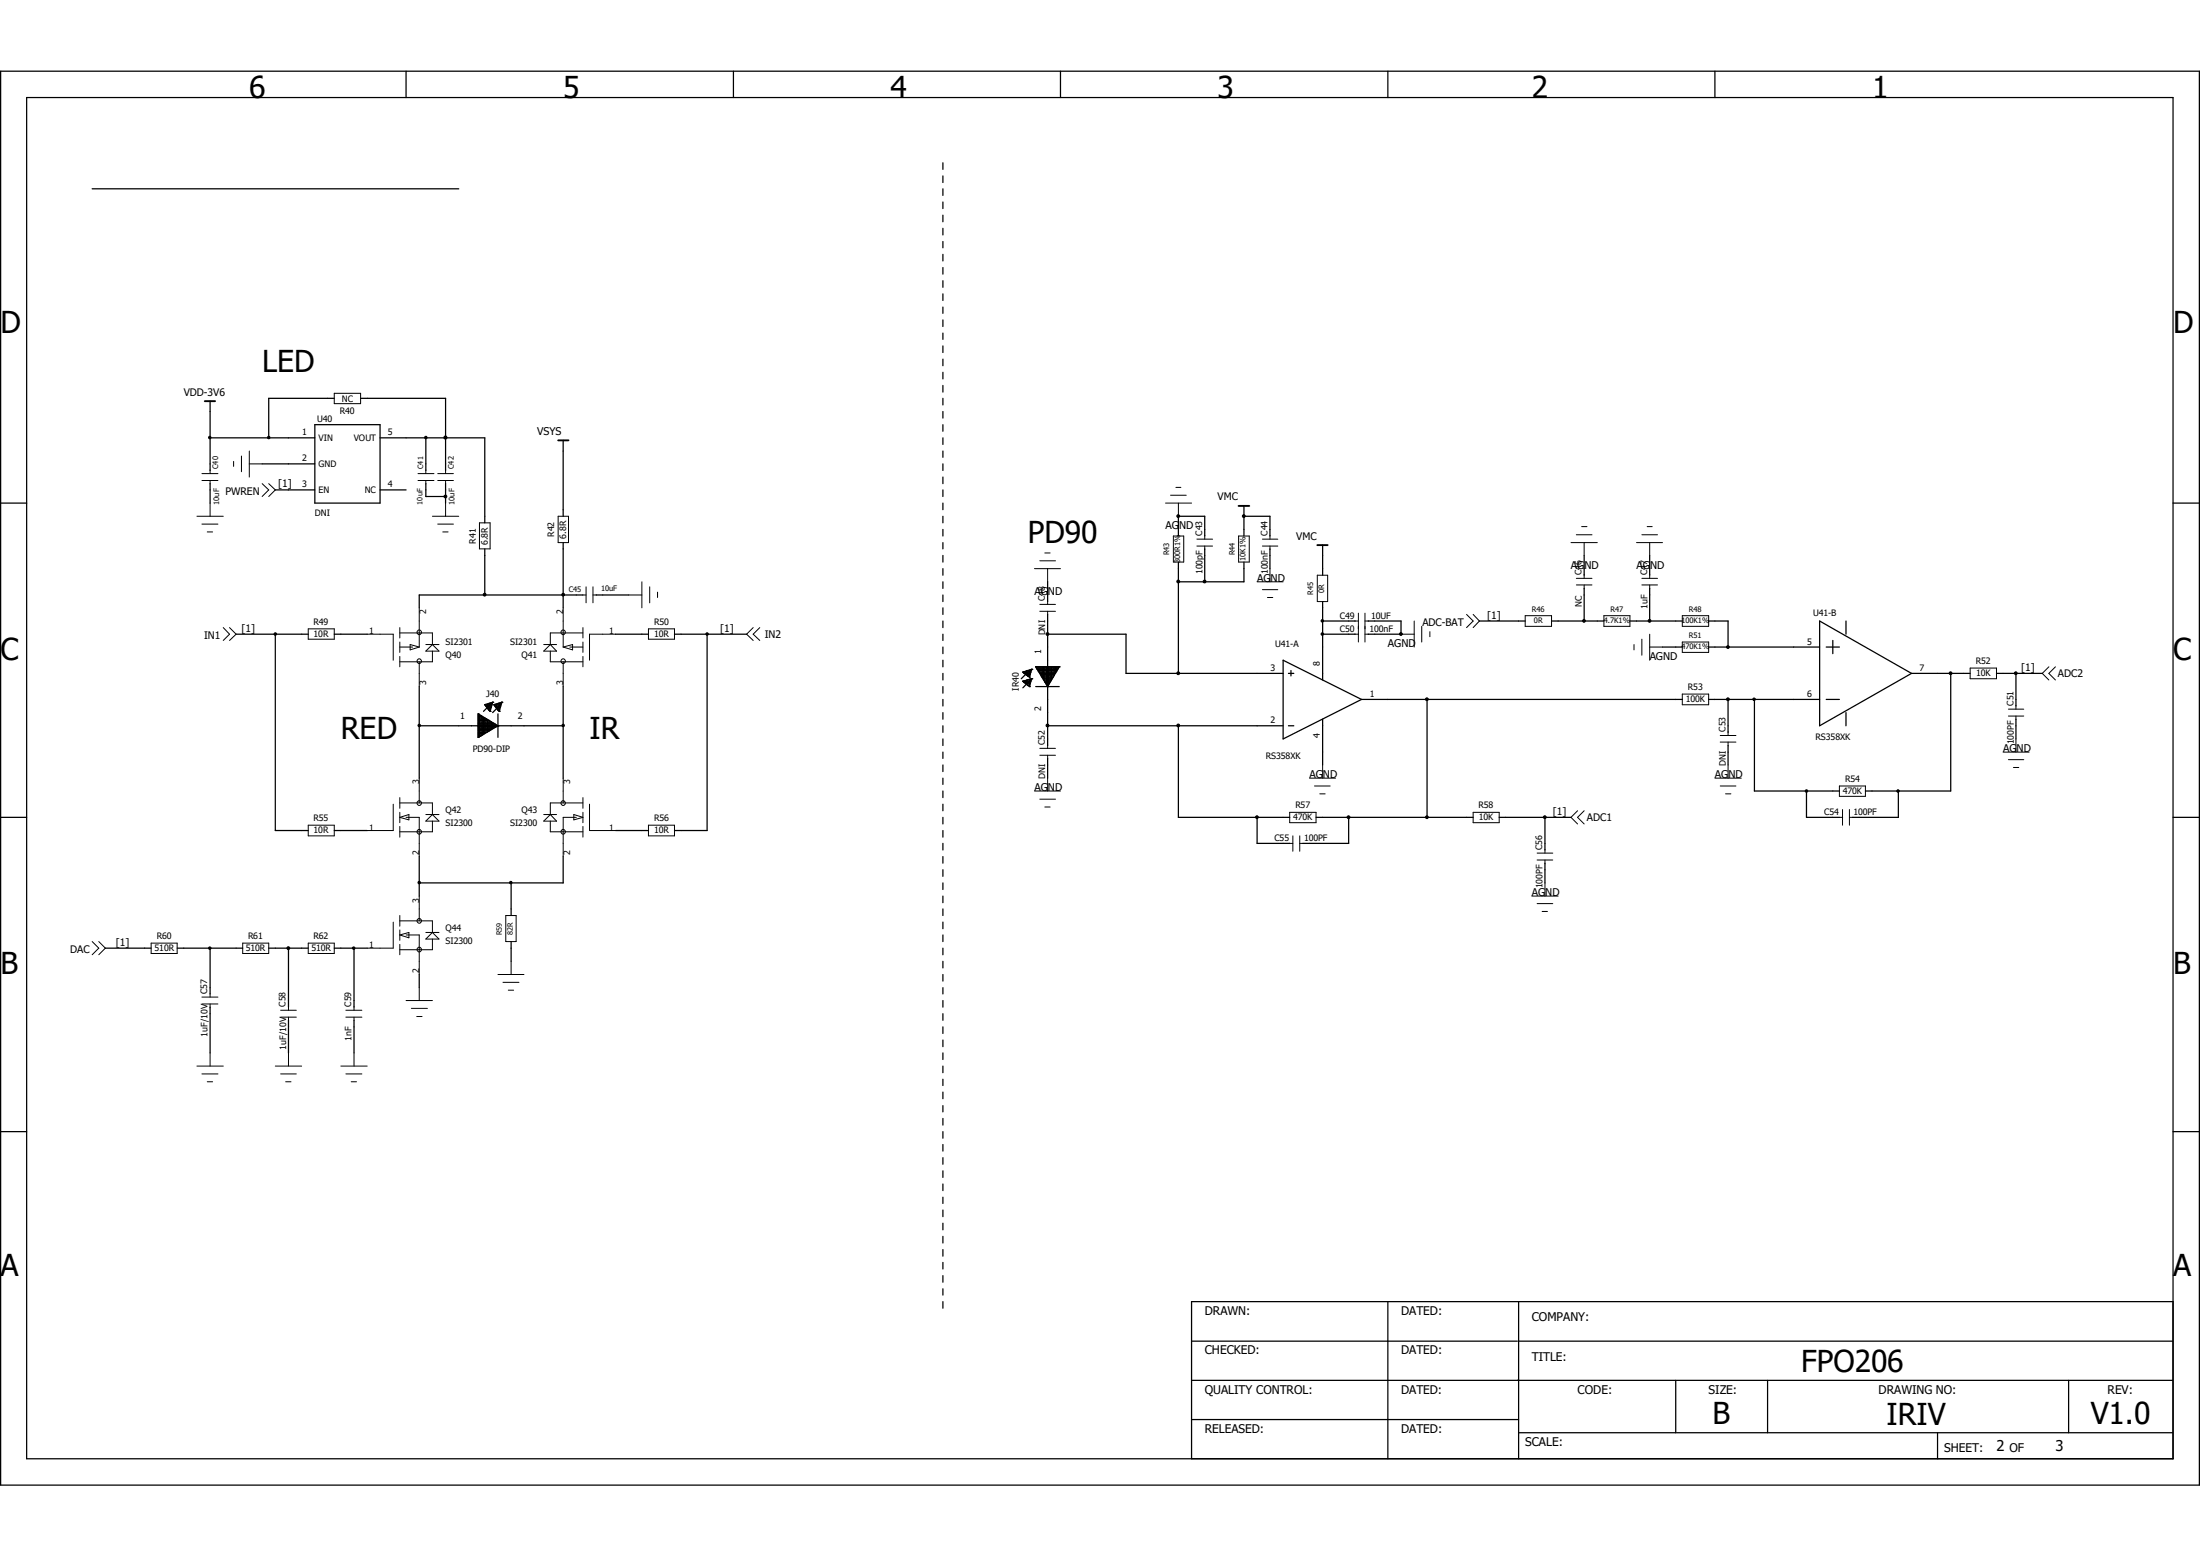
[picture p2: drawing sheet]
<svg xmlns="http://www.w3.org/2000/svg" width="297mm" height="210mm" viewBox="0 0 297 210" stroke-linecap="round" stroke-linejoin="round" font-family="sans-serif">
<g fill="none" stroke="#000" stroke-width=".17">
<path d="M.1 9.6h296.8v190.8h-296.8zM3.6 13.2h289.8v183.7h-289.8zM54.8 9.6v3.6M99 9.6v3.6M143.2 9.6v3.6M187.4 9.6v3.6M231.5 9.6v3.6M12.4 25.5h49.5M127.3 22v.9M127.3 23.7v.9M127.3 25.5v.9M127.3 27.3v.9"/>
<path d="M127.3 29v.9M127.3 30.8v.9M127.3 32.6v.8M127.3 34.3v.9M127.3 36.1v.9M127.3 37.9v.9M127.3 39.7v.9M28.4 59.1h14.1M28.4 54.1v9.4M42.5 57.3h8.8v10.6h-8.8zM45.1 53.8h-8.8v5.3M48.7 53.8h11.5v9.7"/>
<path d="M51.3 59.1h14.1v11.5M57.5 59.1v4.4M60.2 59.1h.1M76 59.4v10.3M127.3 41.4v.9M127.3 43.2v.9M127.3 45v.8M127.3 46.7v.9M127.3 48.5v.9M127.3 50.2v.9M127.3 52v.9M127.3 53.8v.9"/>
<path d="M127.3 55.5v.9M127.3 57.3v.9M127.3 59.1v.9M.1 67.9h3.5M28.4 65.3v2.6M35.4 62.6h7.1M37.2 66.1h5.3M51.3 66.1h3.5M57.5 65.3v1.7h2.7M60.2 65.3v2.6M65.4 74.1v6.2M76 73.2v8.8"/>
<path d="M127.3 60.9v.8M127.3 62.6v.9M127.3 64.4v.9M127.3 66.1v.9M127.3 67.9v.9M127.3 69.7v.9M127.3 71.5v.8M127.3 73.2v.9M127.3 75v.9M127.3 76.8v.8M127.3 78.5v.9M141.4 78.5v2.7"/>
<path d="M159.1 69.7h.1M159.1 69.7v2.6M159.1 75.9v15M159.1 69.7h3.5v2.6M162.6 74.1v4.4M167.9 69.7h.1M167.9 68.3v4M167.9 75.9v2.6h-8.8M167.9 69.7h3.5v2.6M171.4 74.1v2.7M178.6 73.6v4M213.9 75v2.6"/>
<path d="M213.9 79.4v4.4M222.7 75v2.6M222.7 79.4v4.4M293.4 67.9h3.5M31.9 85.6h9.7M37.2 85.6v26.5h4.4M45.1 85.6h4.5M56.6 98h19.4M56.6 92.7v12.3M64.6 99.5h.1M64.6 96.4h.1M64.6 96.9h.8v2.1h-.8"/>
<path d="M64.6 96.4v3.1M64.6 99.4h.3M64.6 99.2h.6M64.6 98.8h1.1M64.6 98.6h1.4M64.6 97.5h1.7v1h-1.7M64.6 98.3h2M64.6 98.1h2.3M64.6 96.4l2.6 1.6M64.6 97.7h2.3M64.6 97.6h2M64.6 97.2h1.4"/>
<path d="M64.6 97.1h1.1M64.6 96.7h.5M64.6 96.6h.3M64.7 96.5v2.9M64.9 96.6v2.8M65.1 96.7v2.5M65.3 96.8v2.3M65.4 95.1h.1M65.4 95.1l.6 .7M65.4 95.1h1.1M65.6 95.3h.8M65.6 95v.4"/>
<path d="M65.6 97v1.9M65.8 95v.6M65.8 97.1v1.7M65.8 95.7h.5M66 97.2v1.5M66 95.8l.2 .2M66 95.8h.2M66.2 96h.1M66.2 94.9v1.1M66.2 97.3v1.3M66.3 94.8v.7h-.6M66.3 95l-1 1"/>
<path d="M66.5 95h-.5v.8M66.5 94.8h.1M66.5 97.5v.9M66.5 94.8l-1.1 .3M66.5 94.8l-.3 1.2M66.7 95.1h.1M66.7 97.6v.7M66.7 95.1h.9M66.7 95.1l.5 .7M66.8 95.3h.8M66.8 95v.4M66.8 97.7v.5"/>
<path d="M67 95v.6M67 97.8v.3M67.1 95.7h.4M67.2 98h.1M67.2 96.4v3.1M67.2 98l-2.6 1.5M67.2 95.8h.3M67.2 95.8l.2 .2M67.4 96h.1M67.4 94.9v1.1M67.6 94.8v.7h-.7M67.6 95.1l-1.1 1.1"/>
<path d="M67.7 94.8h.1M67.7 95h-.5v.8M67.7 94.8l-1 .3M67.7 94.8l-.3 1.2M76 80.3h.1M76 92.7v12.3M78.7 80.3h-22.1v1.7M80.5 80.3h4.4M83.1 85.6h4.4M91.1 85.6h9.7M95.5 85.6v26.5h-4.4M127.3 80.3v.9"/>
<path d="M127.3 82v.9M127.3 83.8v.9M127.3 85.6v.8M127.3 87.3v.9M127.3 89.1v.9M127.3 90.9v.9M127.3 92.7v.9M127.3 94.4v.9M127.3 96.2v.9M127.3 98v.8M127.3 99.7v.9M138.1 91.9h.1"/>
<path d="M138.1 90.7h.1M138.1 91.9h1.1M138.1 90.7h1.1M138.1 91.9l.2 .2M138.1 90.7l.2 .2M138.3 92.1l.7 .6M138.3 90.6v.3M138.3 91.9v.2M138.3 90.9l.7 .5M138.4 90.6v.4M138.4 91.9v.3M138.5 92.3h.6"/>
<path d="M138.5 91.1h.6M138.6 90.5v.6M138.6 91.8v.6M138.6 91.8h.7M138.6 90.5h.7M138.7 92.5h.3M138.7 91.2h.3M138.8 90.5v.8M138.8 91.7v.8M139 92.7h.1M139 91.4h.1M139 90.4v1"/>
<path d="M139 91.7v1M139 90.5l-1.1 1.1M139.1 90.4v.5h-.8M139.1 91.6v.5h-.8M139.1 91.8l-1 1M139.3 91.6h.1M139.3 90.3h.1M139.3 91.6l-.3 1.1M139.3 91.6l-1.2 .3M139.3 90.3l-.3 1.1M139.3 90.3l-1.2 .4M139.8 90h.1"/>
<path d="M139.8 92.7h3.2M139.8 90h3.2M139.8 90l1.6 2.7M139.9 90.2h3M140 90v.3M140 90.3h2.8M140.2 90.5h2.5M140.2 90v.6M140.3 90.7h2.3M140.4 90v.9h2.1v-.9M140.5 91.1h1.9M140.5 90v1.2"/>
<path d="M140.6 91.2h1.7M140.7 91.4h1.5M140.7 90v1.5M140.8 91.6h1.3M140.9 90v1.8h1v-1.8M141 91.9h.9M141.1 90v2.1M141.1 92.1h.6M141.2 92.3h.4M141.3 90v2.4M141.3 92.5h.2M141.4 92.7h.1"/>
<path d="M141.4 85.6h10.6v5.3h21.2M141.4 98h31.8M141.4 82.9v17.7M141.6 90v2.3M141.8 90v2M142.2 90v1.4M142.3 90v1.1M142.7 90v.6M142.8 90v.3M143 90h.1M143 90l-1.6 2.7M159.1 98v12.3h15"/>
<path d="M173.2 89.1l10.6 5.3-10.6 5.3zM173.9 98h.8M173.9 90.9h.8M174.3 90.5v.7M178.6 85.6h4.4M178.6 81.2v10.6M178.6 97.1v6.2M178.6 83.8h4.4M183.8 94.4h43.3M184.7 85.6h4.4M184.7 83.8h4.4v1.8M189.1 85.6h.1"/>
<path d="M192.7 94.4v15.9M199.7 83.8h6.2M209.5 83.8h7M220 83.8h7.1M224.5 87.3h2.6M230.7 94.4h15M230.7 87.3h15M230.7 83.8h2.6v3.5M233.3 94.4v4.4M236.9 94.4v12.4h11.4M245.7 83.8l12.4 7.1-12.4 7.1zM246.5 94.4h1.8"/>
<path d="M246.5 87.3h1.8M247.4 86.4v1.8M249.2 83.8v1.8M249.2 96.2v1.8M258.1 90.9h7.9M263.4 90.9v15.9h-11.6M269.5 90.9h6.2M272.2 90.9v4.4M272.2 97.1v2.6M.1 110.3h3.5M45.1 112.1h4.5M56.6 115.6v5.3"/>
<path d="M69 119.2v4.4M76 115.6v3.6h-19.4M83.1 112.1h4.4M127.3 101.5v.9M127.3 103.3v.8M127.3 105v.9M127.3 106.8v.9M127.3 108.5v.9M127.3 110.3v.9M127.3 112.1v.9M127.3 113.8v.9M127.3 115.6v.9"/>
<path d="M127.3 117.4v.9M127.3 119.2v.9M141.4 102.4v2.6M169.7 110.3v3.5h4.4M177.7 110.3h21.2M182.1 110.3v3.5h-6.2M202.4 110.3h9.7M208.6 110.3v4.4M208.6 116.5v2.7M233.3 100.6v2.7M243.9 106.8v3.5h4.4M256.3 106.8v3.5h-6.2"/>
<path d="M293.4 110.3h3.5M14.2 128h6.2M23.9 128h8.9M28.4 128v6.2M28.4 135.9v6.2M36.3 128h5.3M38.9 128v7.9M38.9 137.7v4.4M45.1 128h4.5M47.8 128v7.9M47.8 137.7v4.4M56.6 131.5v1.8"/>
<path d="M69 127.1v2.7M127.3 120.9v.9M127.3 122.7v.9M127.3 124.5v.8M127.3 126.2v.9M127.3 128v.9M127.3 129.8v.8M127.3 131.5v.9M127.3 133.3v.9M127.3 135v.9M127.3 136.8v.9M127.3 138.6v.9"/>
<path d="M.1 152.7h3.5M127.3 140.4v.9M127.3 142.1v.9M127.3 143.9v.9M127.3 145.7v.8M127.3 147.4v.9M127.3 149.2v.9M127.3 151v.8M127.3 152.7v.9M127.3 154.5v.9M127.3 156.3v.8M127.3 158v.9"/>
<path d="M127.3 159.8v.9M293.4 152.7h3.5M127.3 161.6v.8M127.3 163.3v.9M127.3 165.1v.9M127.3 166.9v.9M127.3 168.7v.8M127.3 170.4v.9M127.3 172.2v.9M127.3 173.9v.9M127.3 175.7v.9M187.4 175.7v21.2"/>
<path d="M205 175.7v21.2M293.4 175.7h-132.5v21.2M160.9 181h44M160.9 186.3h132.5M160.9 191.6h44.1M205 193.4h88.4M205 181h88.4M226.2 186.3v7.1M238.6 186.3v7.1M261.6 193.4v3.5M279.3 186.3v7.1"/>
</g>
<g fill="none" stroke="#000" stroke-width=".14">
<path d="M45.1 53.1h3.6v1.4h-3.6zM26.6 69.7h3.5M27.3 63.9h2.1M27.3 64.9h2.1M27.3 70.7h2.1M28 71.8h.7M28.4 63.4v.5M28.4 64.9v.4M28.4 67.9v1.8M31.5 62.3v.6M32.6 61.6v2.1M33.7 62.6h1.7"/>
<path d="M33.7 60.9v3.5M35.4 65.3l.9 .8-.9 .9M36.3 65.3l.9 .8-.9 .9M56.4 63.9h2.2M56.4 64.9h2.2M57.5 63.4v.5M57.5 64.9v.4M58.4 69.7h3.5M59.1 63.9h2.1M59.1 64.9h2.1M59.1 70.7h2.1M59.8 71.8h.7"/>
<path d="M60.2 63.4v.5M60.2 64.9v.4M60.2 67.9v1.8M64.7 70.6h1.5v3.5h-1.5zM75.4 69.7h1.4v3.5h-1.4zM79.1 79.2v2.2M80.1 79.2v2.2M86.7 78.5v3.5M87.7 79.2v2.2M88.8 79.9v.7M139.7 76.8h3.5M140.4 75.7h2.1"/>
<path d="M141.1 74.6h.7M141.4 76.8v1.7M157.4 67.9h3.5M158 66.8h2.1M158.4 72.3h1.4v3.6h-1.4zM158.7 65.8h.7M159.1 67.9v1.8M161.6 72.8h2.1M161.6 73.7h2.1M162.6 72.3v.5M162.6 73.7v.5M167.2 72.3h1.5v3.6h-1.5z"/>
<path d="M169.7 78.5h3.5M170.4 72.8h2.1M170.4 73.7h2.1M170.4 79.6h2.1M171.4 72.3v.5M171.4 73.7v.5M171.4 76.8v1.7M177.8 77.6h1.4v3.6h-1.4zM212.1 73.2h3.5M212.8 78.1h2.1M212.8 79h2.1M212.8 72.2h2.1"/>
<path d="M213.5 71.1h.7M213.9 73.2v1.8M213.9 77.6v.5M213.9 79v.5M220.9 73.2h3.6M221.7 78.1h2.1M221.7 79h2.1M221.7 72.2h2.1M222.4 71.1h.7M222.7 73.2v1.8M222.7 77.6v.5M222.7 79v.5"/>
<path d="M30.1 84.7l.9 .9-.9 .8M31 84.7l.9 .9-.9 .8M41.6 84.9h3.5v1.4h-3.5zM49.6 85.6h3.5v3.5M54 84.7v1.4M54 86.7v1.4M54 88.6v1.4M54 85.4h4.4v1.6M54 87.3h1.7M55.4 87l1.2 .3-1.2 .4zM56.6 82v5.3M56.6 89.3v3.4"/>
<path d="M57.5 87h1.8M58.4 87.9v1.4h-4.4M58.4 87l.9 .9h-1.8zM73.4 87h1.7M74.3 87.9v1.4h4.4M74.3 87l.8 .9h-1.7zM76 82v5.3M76 89.3v3.4M76 87.3l1.3-.3v.7zM76.9 87.3h1.8M78.7 80.3h.4M78.7 85.4h-4.4v1.6"/>
<path d="M78.7 84.7v1.4M78.7 86.7v1.4M78.7 88.6v1.4M80.1 80.3h.5M83.1 85.6h-3.5v3.5M84.9 80.3h1.8M87.5 84.9h3.6v1.4h-3.6zM101.7 84.7l-.9 .9 .9 .8M102.6 84.7l-.9 .9 .9 .8M140.4 81.6h2.1M140.4 82.5h2.1M141.4 81.1v.5"/>
<path d="M141.4 82.5v.5M171.1 80.6h.7M182.9 85.6h.5M182.9 83.8h.5M183.4 82.8v3.9M184.3 82.8v3.9M184.3 85.6h.5M184.3 83.8h.5M189.1 85.6h1.8M190.9 83.8v3.5M191.9 84.5v2.2M193 85.3v.6"/>
<path d="M198 82.9l.9 .9-.9 .9M198.9 82.9l.8 .9-.8 .9M205.9 83.1h3.6v1.4h-3.6zM216.5 83.1h3.5v1.4h-3.5zM220.6 87v.7M221.7 86.3v2.1M222.7 85.6v3.5M222.7 87.3h1.8M227.1 83.1h3.6v1.4h-3.6zM227.1 86.7h3.6v1.4h-3.6zM227.1 93.7h3.6v1.4h-3.6zM232.2 99.3h2.2"/>
<path d="M233.3 98.8v.5M266 90.2h3.5v1.4h-3.5zM271.1 95.7h2.1M271.1 96.6h2.1M272.2 95.2v.5M272.2 96.6v.5M272.2 99.7v1.8M276.6 90l-.9 .9 .9 .9M277.5 90l-.9 .9 .9 .9M41.6 111.4h3.5v1.4h-3.5zM53.1 108.5v3.6h-3.5M54 107.7v1.4"/>
<path d="M54 109.6v1.4M54 111.5v1.5M54 108.4h4.4v1.5M54 110.3l1.2-.4v.8zM54.8 110.3h1.8v5.3M56.6 105v3.4M57.5 109.9h1.8M58.4 110.8v1.5h-4.4M58.4 109.9l.9 .9h-1.8zM73.4 109.9h1.7M74.3 109.9l.8 .9h-1.7zM74.3 110.8v1.5h4.4"/>
<path d="M76 105v3.4M77.5 109.9l1.2 .4-1.2 .4zM77.8 110.3h-1.8v5.3M78.7 107.7v1.4M78.7 109.6v1.4M78.7 111.5v1.5M78.7 108.4h-4.4v1.5M79.6 108.5v3.6h3.5M87.5 111.4h3.6v1.4h-3.6zM139.7 106.8h3.5M140.4 101h2.1M140.4 101.9h2.1"/>
<path d="M140.4 107.9h2.1M141.1 108.9h.7M141.4 100.5v.5M141.4 101.9v.5M141.4 105v1.8M174 113.8h.5M174.1 109.6h3.6v1.4h-3.6zM174.5 112.8v2.1M175.5 112.8v2.1M175.5 113.8h.4M176.8 105h3.5M177.5 106.1h2.1"/>
<path d="M178.2 107.1h.7M178.6 103.3v1.7M198.9 109.6h3.5v1.4h-3.5zM207.5 115.1h2.1M207.5 116.1h2.1M208.6 114.6v.5M208.6 116.1v.5M208.6 119.2v1.7M213 109.4l-.9 .9 .9 .9M213.9 109.4l-.9 .9 .9 .9M231.5 105h3.6M232.2 106.1h2.2"/>
<path d="M232.2 100.2h2.2M233 107.1h.7M233.3 100.2v.5M233.3 103.3v1.7M248.3 110.3h.5M248.3 106.1h3.5v1.4h-3.5zM248.8 109.3v2.1M249.7 109.3v2.1M249.7 110.3h.5M270.4 101.5h3.5M271.1 102.5h2.1M271.8 103.6h.7"/>
<path d="M12.4 127.1l.9 .9-.9 .9M13.3 127.1l.9 .9-.9 .9M20.4 127.3h3.5v1.4h-3.5zM27.3 134.6h2.1M27.3 135.5h2.1M28.4 134.1v.5M28.4 135.5v.5M32.8 127.3h3.5v1.4h-3.5zM37.9 136.4h2.1M37.9 137.3h2.1M38.9 135.8v.6M38.9 137.3v.5"/>
<path d="M41.6 127.3h3.5v1.4h-3.5zM46.7 136.4h2.2M46.7 137.3h2.2M47.8 135.8v.6M47.8 137.3v.5M53.1 124.5v3.5h-3.5M54 123.6v1.4M54 125.5v1.4M54 127.5v1.4M54 124.3h4.4v1.6M54 126.2l1.2-.3v.7zM54.8 126.2h1.8v5.3"/>
<path d="M54.8 135h3.6M55.5 136.1h2.2M56.3 137.2h.7M56.6 120.9v3.4M56.6 133.3v1.7M57.5 125.9h1.8M58.4 126.7v1.5h-4.4M58.4 125.9l.9 .8h-1.8zM67.2 131.5h3.5M67.9 132.6h2.2M68.3 123.6h1.4v3.5h-1.4zM68.6 133.6h.7"/>
<path d="M69 129.8v1.7M206.8 120.9h3.6M207.5 122h2.1M208.2 123h.7M26.6 143.9h3.5M27.3 144.9h2.1M28 146h.7M28.4 142.1v1.8M37.2 143.9h3.5M37.9 144.9h2.1M38.6 146h.7M38.9 142.1v1.8"/>
<path d="M46 143.9h3.6M46.7 144.9h2.2M47.4 146h.7M47.8 142.1v1.8"/>
<circle cx="56.6" cy="85.3" r=".31"/>
<circle cx="56.6" cy="89.2" r=".31"/>
<circle cx="76" cy="85.3" r=".31"/>
<circle cx="76" cy="89.2" r=".31"/>
<circle cx="56.6" cy="108.4" r=".31"/>
<circle cx="56.6" cy="112.3" r=".31"/>
<circle cx="76" cy="112.3" r=".31"/>
<circle cx="76" cy="108.4" r=".31"/>
<circle cx="56.6" cy="124.3" r=".31"/>
<circle cx="56.6" cy="128.2" r=".31"/>
</g>
<path d="M27.6 54.1h1.4M75.4 59.4h1.4M167.2 68.3h1.5M177.8 73.6h1.4" fill="none" stroke="#000" stroke-width=".25"/>
<g fill="#000" stroke="#000" stroke-width=".14">
<circle cx="28.3" cy="59.1" r=".17"/>
<circle cx="36.3" cy="59.1" r=".17"/>
<circle cx="57.5" cy="59.1" r=".17"/>
<circle cx="60.1" cy="59.1" r=".19"/>
<circle cx="60.1" cy="67" r=".19"/>
<circle cx="159.1" cy="69.7" r=".19"/>
<circle cx="159.1" cy="78.5" r=".19"/>
<circle cx="162.6" cy="78.5" r=".19"/>
<circle cx="167.9" cy="69.7" r=".19"/>
<circle cx="37.2" cy="85.6" r=".17"/>
<circle cx="56.6" cy="97.9" r=".17"/>
<circle cx="65.4" cy="80.3" r=".19"/>
<circle cx="76" cy="97.9" r=".17"/>
<circle cx="76" cy="80.3" r=".17"/>
<circle cx="95.5" cy="85.6" r=".17"/>
<circle cx="141.4" cy="97.9" r=".19"/>
<circle cx="141.4" cy="85.6" r=".19"/>
<circle cx="159.1" cy="90.9" r=".19"/>
<circle cx="159.1" cy="97.9" r=".19"/>
<circle cx="178.5" cy="83.8" r=".17"/>
<circle cx="178.5" cy="85.6" r=".17"/>
<circle cx="189.1" cy="85.6" r=".19"/>
<circle cx="192.6" cy="94.4" r=".19"/>
<circle cx="213.8" cy="83.8" r=".19"/>
<circle cx="222.7" cy="83.8" r=".19"/>
<circle cx="233.3" cy="87.3" r=".19"/>
<circle cx="233.3" cy="94.4" r=".19"/>
<circle cx="236.8" cy="94.4" r=".17"/>
<circle cx="263.3" cy="90.9" r=".19"/>
<circle cx="272.1" cy="90.9" r=".19"/>
<circle cx="56.6" cy="119.1" r=".17"/>
<circle cx="69" cy="119.1" r=".17"/>
<circle cx="169.7" cy="110.3" r=".19"/>
<circle cx="182.1" cy="110.3" r=".19"/>
<circle cx="192.6" cy="110.3" r=".19"/>
<circle cx="208.6" cy="110.3" r=".19"/>
<circle cx="243.9" cy="106.8" r=".17"/>
<circle cx="256.2" cy="106.8" r=".17"/>
<circle cx="28.3" cy="128" r=".17"/>
<circle cx="38.9" cy="128" r=".19"/>
<circle cx="47.8" cy="128" r=".17"/>
</g>
<g font-size="4.1">
<text x="33.7" y="13.2">6</text>
<text x="76" y="13.2">5</text>
<text x="120.2" y="13.2">4</text>
<text x="164.4" y="13.2">3</text>
<text x="206.8" y="13.2">2</text>
<text x="252.7" y="13.2">1</text>
<text x=".1" y="45">D</text>
<text x="293.4" y="45">D</text>
<text x="35.4" y="50.2">LED</text>
<text x="138.8" y="73.2">PD90</text>
<text x=".1" y="89.1">C</text>
<text x="293.4" y="89.1">C</text>
<text x="46" y="99.7">RED</text>
<text x="79.6" y="99.7">IR</text>
<text x=".1" y="131.5">B</text>
<text x="293.4" y="131.5">B</text>
<text x=".1" y="172.2">A</text>
<text x="293.4" y="172.2">A</text>
<text x="243.2" y="185.2">FPO206</text>
<text x="231.2" y="192.2">B</text>
<text x="254.7" y="192.3">IRIV</text>
<text x="282.3" y="192.2">V1.0</text>
</g>
<g font-size="2">
<text x="269.5" y="195.9">2</text>
<text x="277.5" y="195.9">3</text>
</g>
<g font-size="1.6">
<text x="162.6" y="177.5">DRAWN:</text>
<text x="189.1" y="177.5">DATED:</text>
<text x="206.8" y="178.4">COMPANY:</text>
<text x="162.6" y="182.8">CHECKED:</text>
<text x="189.1" y="182.8">DATED:</text>
<text x="206.8" y="183.6">TITLE:</text>
<text x="162.6" y="188.1">QUALITY CONTROL:</text>
<text x="189.2" y="188.1">DATED:</text>
<text x="213" y="188.1">CODE:</text>
<text x="230.7" y="188.1">SIZE:</text>
<text x="253.6" y="188.1">DRAWING NO:</text>
<text x="284.5" y="188.1">REV:</text>
<text x="162.6" y="193.4">RELEASED:</text>
<text x="189.1" y="193.4">DATED:</text>
<text x="205.9" y="195.1">SCALE:</text>
<text x="262.5" y="196">SHEET:</text>
<text x="271.3" y="196">OF</text>
</g>
<g font-size="1.4">
<text x="24.8" y="53.4">VDD-3V6</text>
<text x="72.5" y="58.8">VSYS</text>
<text x="37.5" y="65.8">[1]</text>
<text x="30.4" y="66.8">PWREN</text>
<text x="157.4" y="71.5">AGND</text>
<text x="164.4" y="67.5">VMC</text>
<text x="175" y="72.9">VMC</text>
<text x="212.1" y="76.8">AGND</text>
<text x="220.9" y="76.8">AGND</text>
<text x="139.7" y="80.3">AGND</text>
<text x="169.7" y="78.5">AGND</text>
<text x="200.8" y="83.5">[1]</text>
<text x="27.6" y="86.3">IN1</text>
<text x="32.6" y="85.3">[1]</text>
<text x="97.2" y="85.3">[1]</text>
<text x="103.3" y="86.1">IN2</text>
<text x="187.4" y="87.3">AGND</text>
<text x="192" y="84.5">ADC-BAT</text>
<text x="222.7" y="89.1">AGND</text>
<text x="272.9" y="90.5">[1]</text>
<text x="277.8" y="91.4">ADC2</text>
<text x="270.4" y="101.5">AGND</text>
<text x="139.7" y="106.8">AGND</text>
<text x="176.8" y="105">AGND</text>
<text x="231.5" y="105">AGND</text>
<text x="209.6" y="109.9">[1]</text>
<text x="214.2" y="110.8">ADC1</text>
<text x="206.8" y="120.9">AGND</text>
<text x="9.5" y="128.7">DAC</text>
<text x="15.6" y="127.6">[1]</text>
</g>
<g font-size="1.2">
<text x="40.8" y="58.7">1</text>
<text x="42.8" y="57">U40</text>
<text x="43" y="59.5">VIN</text>
<text x="45.9" y="55.9">R40</text>
<text x="46.1" y="54.3">NC</text>
<text x="47.8" y="59.5">VOUT</text>
<text x="52.4" y="58.7">5</text>
<text x="40.8" y="62.3">2</text>
<text x="40.8" y="65.8">3</text>
<text x="43" y="63">GND</text>
<text x="52.4" y="65.8">4</text>
<text x="42.5" y="69.7">DNI</text>
<text x="43" y="66.5">EN</text>
<text x="49.2" y="66.5">NC</text>
<text x="64.2" y="73.4" transform="rotate(-90 64.2 73.4)">R41</text>
<text x="65.9" y="73.6" transform="rotate(-90 65.9 73.6)">6.8R</text>
<text x="74.8" y="72.5" transform="rotate(-90 74.8 72.5)">R42</text>
<text x="76.5" y="72.7" transform="rotate(-90 76.5 72.7)">6.8R</text>
<text x="162.3" y="72.3" transform="rotate(-90 162.3 72.3)">C43</text>
<text x="162.3" y="77.5" transform="rotate(-90 162.3 77.5)">100pF</text>
<text x="171.1" y="72.3" transform="rotate(-90 171.1 72.3)">C44</text>
<text x="171.2" y="77.5" transform="rotate(-90 171.2 77.5)">100nF</text>
<text x="213.5" y="77.6" transform="rotate(-90 213.5 77.6)">C46</text>
<text x="222.4" y="77.6" transform="rotate(-90 222.4 77.6)">C47</text>
<text x="57.5" y="82.9" transform="rotate(-90 57.5 82.9)">2</text>
<text x="76" y="82.9" transform="rotate(-90 76 82.9)">2</text>
<text x="141.1" y="81.1" transform="rotate(-90 141.1 81.1)">C48</text>
<text x="180.9" y="83.5">C49</text>
<text x="185.1" y="83.5">10UF</text>
<text x="213.6" y="82" transform="rotate(-90 213.6 82)">NC</text>
<text x="222.4" y="82.2" transform="rotate(-90 222.4 82.2)">1uF</text>
<text x="244.8" y="83.1">U41-B</text>
<text x="42.3" y="84.4">R49</text>
<text x="42.3" y="85.9">10R</text>
<text x="49.8" y="85.6">1</text>
<text x="60.2" y="88.8">Q40</text>
<text x="60.2" y="87">SI2301</text>
<text x="68.9" y="87">SI2301</text>
<text x="70.4" y="88.8">Q41</text>
<text x="82.3" y="85.6">1</text>
<text x="88.3" y="84.4">R50</text>
<text x="88.3" y="85.9">10R</text>
<text x="140.5" y="88.2" transform="rotate(-90 140.5 88.2)">1</text>
<text x="141.1" y="85.8" transform="rotate(-90 141.1 85.8)">DNI</text>
<text x="172.2" y="87.3">U41-A</text>
<text x="178.2" y="89.8" transform="rotate(-90 178.2 89.8)">8</text>
<text x="180.9" y="85.3">C50</text>
<text x="184.9" y="85.3">100nF</text>
<text x="244" y="87">5</text>
<text x="266.7" y="89.7">R52</text>
<text x="57.5" y="92.4" transform="rotate(-90 57.5 92.4)">3</text>
<text x="65.6" y="94.1">J40</text>
<text x="76" y="92.4" transform="rotate(-90 76 92.4)">3</text>
<text x="137.5" y="93.2" transform="rotate(-90 137.5 93.2)">IR40</text>
<text x="140.5" y="95.9" transform="rotate(-90 140.5 95.9)">2</text>
<text x="171.5" y="90.5">3</text>
<text x="184.9" y="94.1">1</text>
<text x="227.6" y="94.8">100K</text>
<text x="227.9" y="93.2">R53</text>
<text x="244" y="94.1">6</text>
<text x="259.1" y="90.5">7</text>
<text x="266.8" y="91.2">10K</text>
<text x="271.8" y="95.2" transform="rotate(-90 271.8 95.2)">C51</text>
<text x="62.1" y="97.1">1</text>
<text x="63.8" y="101.5">PD90-DIP</text>
<text x="69.9" y="97.1">2</text>
<text x="141.1" y="100.5" transform="rotate(-90 141.1 100.5)">C52</text>
<text x="171.5" y="97.6">2</text>
<text x="178.2" y="99.6" transform="rotate(-90 178.2 99.6)">4</text>
<text x="233" y="98.8" transform="rotate(-90 233 98.8)">C53</text>
<text x="245.1" y="99.9">RS358XK</text>
<text x="271.9" y="100.5" transform="rotate(-90 271.9 100.5)">100PF</text>
<text x="56.6" y="105.9" transform="rotate(-90 56.6 105.9)">3</text>
<text x="77" y="105.9" transform="rotate(-90 77 105.9)">3</text>
<text x="141.1" y="105.2" transform="rotate(-90 141.1 105.2)">DNI</text>
<text x="170.9" y="102.4">RS358XK</text>
<text x="233" y="103.4" transform="rotate(-90 233 103.4)">DNI</text>
<text x="248.8" y="107.1">470K</text>
<text x="249.1" y="105.6">R54</text>
<text x="42.3" y="110.8">R55</text>
<text x="42.3" y="112.4">10R</text>
<text x="49.8" y="112.1">1</text>
<text x="60.2" y="109.8">Q42</text>
<text x="60.2" y="111.5">SI2300</text>
<text x="68.9" y="111.5">SI2300</text>
<text x="70.4" y="109.8">Q43</text>
<text x="82.3" y="112.1">1</text>
<text x="88.3" y="110.8">R56</text>
<text x="88.3" y="112.4">10R</text>
<text x="172" y="113.5">C55</text>
<text x="174.6" y="110.7">470K</text>
<text x="174.9" y="109.1">R57</text>
<text x="176.1" y="113.5">100PF</text>
<text x="199.6" y="109.1">R58</text>
<text x="199.6" y="110.7">10K</text>
<text x="246.3" y="109.9">C54</text>
<text x="250.2" y="110">100PF</text>
<text x="56.6" y="115.4" transform="rotate(-90 56.6 115.4)">2</text>
<text x="77" y="115.4" transform="rotate(-90 77 115.4)">2</text>
<text x="208.2" y="114.7" transform="rotate(-90 208.2 114.7)">C56</text>
<text x="208.2" y="119.9" transform="rotate(-90 208.2 119.9)">100PF</text>
<text x="56.6" y="121.8" transform="rotate(-90 56.6 121.8)">3</text>
<text x="60.2" y="125.7">Q44</text>
<text x="20.9" y="128.4">510R</text>
<text x="21.2" y="126.7">R60</text>
<text x="33.2" y="128.4">510R</text>
<text x="33.5" y="126.7">R61</text>
<text x="42" y="128.4">510R</text>
<text x="42.3" y="126.7">R62</text>
<text x="49.8" y="128">1</text>
<text x="56.6" y="131.3" transform="rotate(-90 56.6 131.3)">2</text>
<text x="60.2" y="127.5">SI2300</text>
<text x="28" y="134.1" transform="rotate(-90 28 134.1)">C57</text>
<text x="38.6" y="135.9" transform="rotate(-90 38.6 135.9)">C58</text>
<text x="47.4" y="135.9" transform="rotate(-90 47.4 135.9)">C59</text>
<text x="28" y="139.9" transform="rotate(-90 28 139.9)">1uF/10V</text>
<text x="38.6" y="141.7" transform="rotate(-90 38.6 141.7)">1uF/10V</text>
<text x="47.5" y="140.5" transform="rotate(-90 47.5 140.5)">1nF</text>
</g>
<g font-size="1">
<text x="29.5" y="63.3" transform="rotate(-90 29.5 63.3)">C40</text>
<text x="57.2" y="63.3" transform="rotate(-90 57.2 63.3)">C41</text>
<text x="61.3" y="63.3" transform="rotate(-90 61.3 63.3)">C42</text>
<text x="29.6" y="68.1" transform="rotate(-90 29.6 68.1)">10uF</text>
<text x="57" y="68.1" transform="rotate(-90 57 68.1)">10uF</text>
<text x="61.4" y="68.1" transform="rotate(-90 61.4 68.1)">10uF</text>
<text x="157.9" y="75" transform="rotate(-90 157.9 75)">R43</text>
<text x="159.3" y="76" transform="rotate(-90 159.3 76)">300R1%</text>
<text x="166.7" y="75" transform="rotate(-90 166.7 75)">R44</text>
<text x="168.1" y="75.7" transform="rotate(-90 168.1 75.7)">10K1%</text>
<text x="76.8" y="79.9">C45</text>
<text x="81.2" y="79.8">10uF</text>
<text x="177.3" y="80.3" transform="rotate(-90 177.3 80.3)">R45</text>
<text x="178.8" y="80" transform="rotate(-90 178.8 80)">0R</text>
<text x="206.8" y="82.6">R46</text>
<text x="217.4" y="82.6">R47</text>
<text x="228" y="82.6">R48</text>
<text x="207.1" y="84">0R</text>
<text x="216.5" y="84">4.7K1%</text>
<text x="227" y="84">100K1%</text>
<text x="227" y="87.6">470K1%</text>
<text x="228" y="86.1">R51</text>
<text x="67.7" y="126.2" transform="rotate(-90 67.7 126.2)">R59</text>
<text x="69.2" y="126.2" transform="rotate(-90 69.2 126.2)">82R</text>
</g>
</svg>
